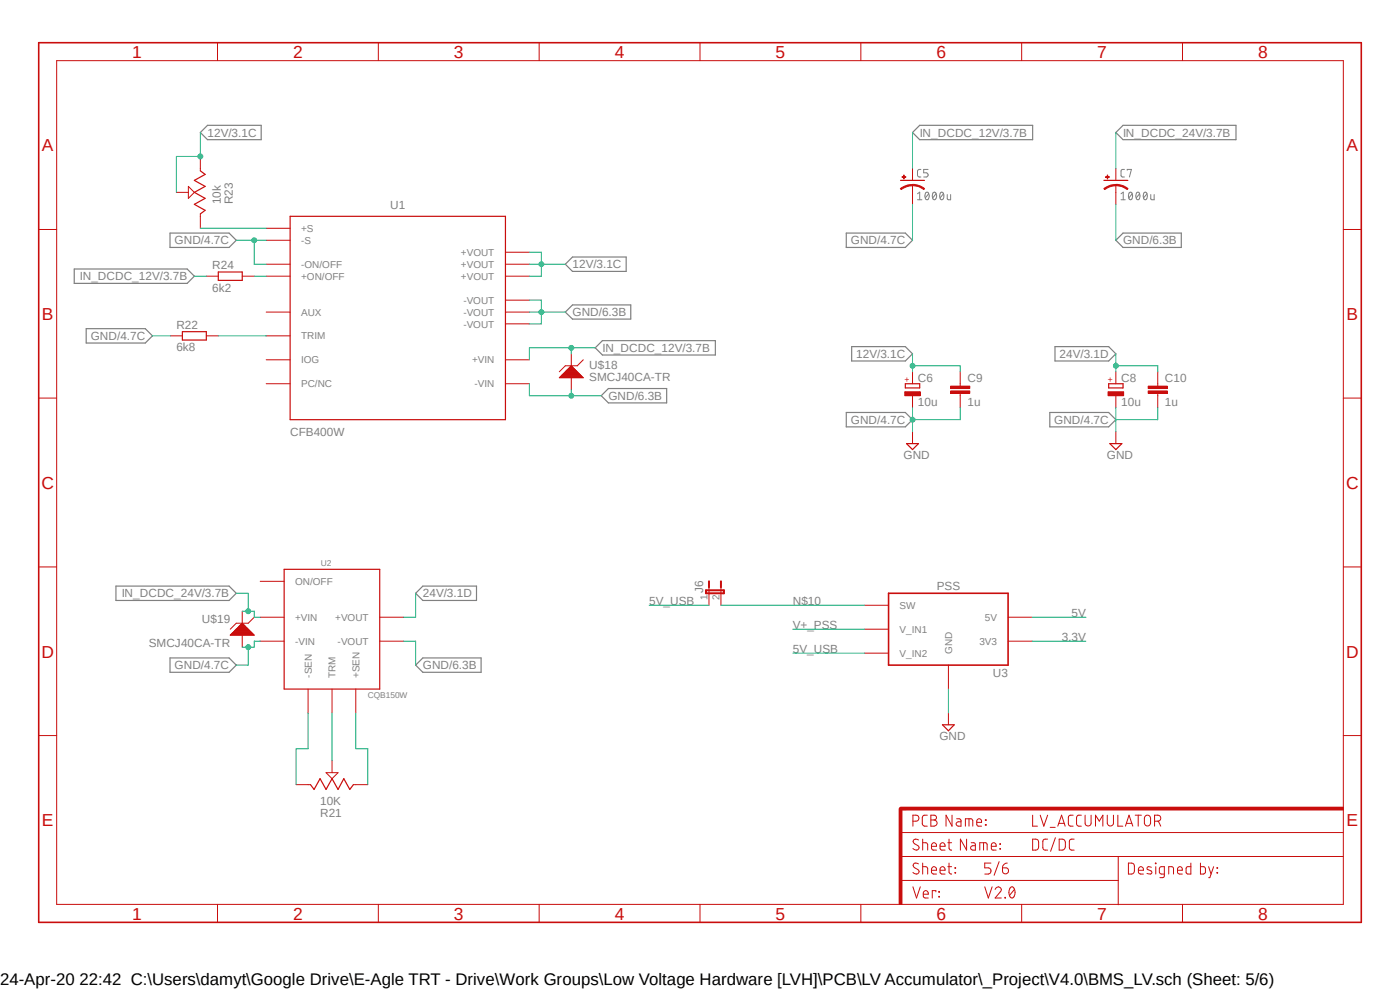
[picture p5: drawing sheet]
<svg xmlns="http://www.w3.org/2000/svg" width="297mm" height="210mm" viewBox="0 0 297 210" stroke-linecap="round" stroke-linejoin="round" font-family="sans-serif">
<path d="M7.9 8.8l281.2 187.2M289.1 8.8l-281.2 187.2" fill="none" stroke="#fff" stroke-width=".21"/>
<g fill="none" stroke="#808080" stroke-width=".21">
<path d="M195.4 35.9l-.5 .1-.3 .3 .1 1.1 .7 .1M196.9 35.9h-.9v.8h.7l.2 .3-.2 .5h-.7M238.5 35.9l-.5 .1-.2 .3 .1 1.1 .6 .1M239.1 36.1v-.2h.9l-.4 1.6M194.6 41.1l.5-.3v1.6M194.6 42.4h1M196.5 40.8h.2a.93 .93 0 0 1 0 1.6 1.02 1.02 0 0 1-.2-1.6zM197 41.1l-.7 .9M198 40.8h.2a.93 .93 0 0 1 0 1.6 1.02 1.02 0 0 1-.2-1.6zM198.6 41.1l-.7 .9M199.6 40.8h.2a.98 .98 0 0 1 0 1.6 1.02 1.02 0 0 1-.2-1.6zM200.2 41.1l-.8 .9"/>
<path d="M201 41.3v.8l.2 .3h.5v-1.1M237.8 42.4h.9M237.8 41.1l.5-.3v1.6M239.6 40.8h.3a.98 .98 0 0 1 0 1.6 1.02 1.02 0 0 1-.3-1.6zM240.2 41.1l-.7 .9M241.2 40.8h.2a.98 .98 0 0 1 0 1.6 1.02 1.02 0 0 1-.2-1.6zM241.8 41.1l-.8 .9M242.8 40.8h.2a.93 .93 0 0 1 0 1.6 1.06 1.06 0 0 1-.2-1.6zM243.3 41.1l-.7 .9M244.1 41.3v.9l.3 .2h.5v-1.1"/>
</g>
<g fill="none" stroke="#808080" stroke-width=".25">
<path d="M42.5 28.1l1.5-1.5h11.4v3h-11.4zM193.6 28.1l1.5-1.5h24v3h-24zM236.7 28.1l1.6-1.5h23.9v3h-23.9zM15.7 57.1h24l1.5 1.5-1.5 1.5h-24zM36.1 49.4h12.5l1.5 1.6-1.5 1.5h-12.5zM119.9 56l1.6-1.5h11.3v3.1h-11.3zM179.5 49.4h12.6l1.5 1.6-1.5 1.5h-12.6zM236.7 51l1.6-1.6h12.3v3.1h-12.3zM18.3 69.7h12.5l1.5 1.5-1.5 1.6h-12.5zM119.9 66.2l1.6-1.5h12.3v3h-12.3zM126.3 73.8l1.5-1.5h24v3h-24zM180.7 73.5h11.4l1.5 1.6-1.5 1.5h-11.4z"/>
<path d="M223.8 73.5h11.4l1.5 1.6-1.5 1.5h-11.4zM127.6 83.9l1.5-1.5h12.3v3.1h-12.3zM179.5 87.5h12.6l1.5 1.5-1.5 1.6h-12.6zM222.7 87.5h12.5l1.5 1.5-1.5 1.6h-12.5zM24.6 124.3h24l1.5 1.6-1.5 1.5h-24zM36.1 139.6h12.5l1.5 1.5-1.5 1.5h-12.5zM88.2 125.9l1.5-1.6h11.4v3.1h-11.4zM88.2 141.1l1.5-1.5h12.4v3h-12.4z"/>
</g>
<path d="M190.8 171.5h.5v20.4h-.5z" fill-rule="evenodd" fill="#c90d0c"/>
<path d="M190.8 171.5h.5v20.4h-.5z" fill="none" stroke="#c90d0c" stroke-width=".21"/>
<path d="M191 171.2h94v.6h-94z" fill-rule="evenodd" fill="#c90d0c"/>
<g fill="none" stroke="#c90d0c" stroke-width=".21">
<path d="M12 12.9h273v179h-273zM46.1 9.1v3.8M80.3 9.1v3.8M114.4 9.1v3.8M148.5 9.1v3.8M182.6 9.1v3.8M216.7 9.1v3.8M250.9 9.1v3.8M40 39.5l1.2 1.3-1.2 1.3zM42.5 33.2v3M193.6 39.3v1.5M8.2 48.7h3.8"/>
<path d="M37.4 40.8h2.6M42.5 45.4v3M43.8 58.6h2.5M51.4 58.6h2.5M56.5 58.6h5.1M56.5 56h5.1M56.5 51h5.1M56.5 48.4h5.1M107.2 58.6h5.1M107.2 56h5.1M107.2 53.5h5.1M285 48.7h3.8"/>
<path d="M36.2 71.2h2.5M43.8 71.2h2.5M56.5 76.3h5.1M56.5 66.2h5.1M56.5 71.2h5.1M107.2 76.3h5.1M107.2 63.7h5.1M107.2 66.2h5.1M107.2 68.7h5.1M8.2 84.5h3.8M56.5 81.4h5.1M107.2 81.4h5.1"/>
<path d="M285 84.5h3.8M8.2 120.3h3.8M55.2 136h5.1M55.2 130.9h5.1M55.2 123.3h5.1M80.6 136h5M80.6 130.9h5M285 120.3h3.8M8.2 156h3.8M65.4 146.2v5.1M70.4 146.2v5.1M75.5 146.2v5.1"/>
<path d="M201.2 151.3v2.5M285 156h3.8M62.8 166.5h3.1M69.2 163.9h2.5l-1.3 1.3zM70.4 161.4v2.5M75 166.5h3M191 171.2h94v.6h-94zM191.1 176.6h93.9M193.7 174.2h.6a.64 .64 0 0 0 .7-.6 .64 .64 0 0 0-.7-.7h-.6v2.4M194.9 178.2l-.6-.2a.5 .5 0 0 0-.5 .2 .5 .5 0 0 0 0 .6l.9 .6a.58 .58 0 0 1 .1 .8 .58 .58 0 0 1-.9 0l-.2-.2M195.7 178.8h.9l.1 .2 .1 1.3M195.7 178v2.3"/>
<path d="M196.7 172.9l-.8 .1-.2 .4v1.5l.3 .3 .7 .1M197.5 172.9h.7a.51 .51 0 0 1 .5 .5 .51 .51 0 0 1-.5 .5 .66 .66 0 0 1 .6 .7 .66 .66 0 0 1-.6 .7h-.7zM197.5 173.9h.7M197.6 179.5h1.1a.55 .55 0 0 0-.4-.7 .55 .55 0 0 0-.7 .5v.7l.2 .3h.9M199.4 179.5h1.1a.55 .55 0 0 0-.4-.7 .55 .55 0 0 0-.7 .5l.1 .8 .3 .2h.7M201.1 178.8h.8M201.3 178v2a.43 .43 0 0 0 .6 .3M202 172.9v2.4l-1.3-2.4v2.4M202.9 173.7h.8l.2 .4v1.2h-.6a.47 .47 0 0 1-.5-.5 .47 .47 0 0 1 .5-.5h.6M204.8 175.3v-1.6h1.4l.2 .4v1.2M205.1 178v2.3l-1.3-2.3v2.3M205.6 173.7v1.6"/>
<path d="M206 178.8h.8l.1 .4v1.1h-.5a.47 .47 0 0 1-.5-.4 .47 .47 0 0 1 .5-.5h.5M207.2 174.5h1a.54 .54 0 0 0-.3-.8 .54 .54 0 0 0-.7 .5v.7l.2 .3 .8 .1M208.7 178.8v1.5M209 173.9l.2 .1zM209 174.9l.2 .1zM210.3 179.5h1a.54 .54 0 0 0-.3-.7 .54 .54 0 0 0-.7 .5v.7l.2 .3h.8M212.1 179l.2 .1zM219.1 178h.6a.59 .59 0 0 1 .6 .6v1.1a.65 .65 0 0 1-.6 .6h-.6zM219.1 172.9v2.4h1M220.7 172.9l.7 2.4 .8-2.4M222.2 178l-.7 .1-.3 .4 .2 1.7 .8 .1M222.8 175.5h1.1"/>
<path d="M223.9 177.7l-1 2.9M224.4 175.3l.8-2.4 .8 2.4M224.6 174.7h1.2M224.7 178h.6a.65 .65 0 0 1 .7 .6v1.1a.73 .73 0 0 1-.7 .6h-.6zM227.7 172.9l-.8 .1-.2 .4 .1 1.7 .9 .2M227.9 178l-.8 .1-.2 .4 .1 1.7 .9 .1M229.4 172.9l-.8 .1-.2 .4 .1 1.7 .9 .2M230.2 172.9v1.7a.64 .64 0 0 0 .6 .6 .64 .64 0 0 0 .7-.6v-1.7M232.4 175.3v-2.4l.8 1.3 .8-1.3v2.4M234.9 172.9v1.7a.66 .66 0 0 0 .7 .6 .66 .66 0 0 0 .6-.6v-1.7M237.2 172.9v2.4h1M238.8 175.3l.7-2.4 .8 2.4"/>
<path d="M239 174.7h1.1M240.8 172.9h1.3M241.5 172.9v2.4M243 173.1a.65 .65 0 0 1 .7-.1 .65 .65 0 0 1 .4 .6v1a.66 .66 0 0 1-.7 .6 .66 .66 0 0 1-.6-.6v-1zM244.9 174.2h.7a.64 .64 0 0 0 .7-.6 .64 .64 0 0 0-.7-.7h-.7v2.4M245.7 174.2l.6 1.1M46.1 191.9v3.8M80.3 191.9v3.8M114.4 191.9v3.8M148.5 191.9v3.8M182.6 191.9v3.8M191.1 186.8h46.1"/>
<path d="M191.1 181.7h93.9M193.7 188.1l.7 2.4 .8-2.4M194.9 183.3l-.3-.2a.54 .54 0 0 0-.8 .2 .54 .54 0 0 0 .2 .8l.7 .3a.58 .58 0 0 1 .1 .9 .58 .58 0 0 1-.9 0l-.2-.2M195.7 183.9h.9l.1 .2 .1 1.3M195.7 183.1v2.3M195.9 189.7h1a.55 .55 0 0 0-.3-.8 .55 .55 0 0 0-.7 .5v.9l.4 .2h.6M197.6 184.6h1.1a.55 .55 0 0 0-.4-.7 .55 .55 0 0 0-.7 .5l.1 .8 .3 .2h.7M198.5 189.2v-.3h-.7v1.6M199.2 189.1l.1 .2zM199.2 190.2l.1 .1zM199.4 184.6h1.1a.55 .55 0 0 0-.4-.7 .55 .55 0 0 0-.7 .5l.1 .8 .3 .2h.7M201.1 183.9h.8"/>
<path d="M201.3 183.1v1.9l.2 .3 .4 .1M202.6 184.1l.1 .1zM202.6 185.1l.1 .1zM207.9 180.3v-1.5h1.4l.1 .4v1.1M208.9 188.1l.8 2.4 .8-2.4M210.2 183.1h-1.3v1h.8a.66 .66 0 0 1 .5 .7 .66 .66 0 0 1-.5 .6h-.8M211.1 188.7a.63 .63 0 0 1 .9-.5 .63 .63 0 0 1 .2 1l-1.1 1.3h1.3M212 182.8l-1.1 2.9M212.1 180l.2 .1zM212.7 184.1h.7a.65 .65 0 0 1 .6 .7 .65 .65 0 0 1-.7 .6 .65 .65 0 0 1-.6-.7zM213.2 190.4l.1 .1zM213.7 183.1a1.01 1.01 0 0 0-1 1"/>
<path d="M214.3 188.3a.46 .46 0 0 1 .8 .2 1.46 1.46 0 0 1-.4 2 1.46 1.46 0 0 1-.4-2.2zM215.2 188.7l-1 1.2M216.7 191.9v3.8M237.2 181.7v10.2M239.4 183.1h.6a.59 .59 0 0 1 .7 .6v1a.65 .65 0 0 1-.7 .7h-.6zM241.5 184.6h1.1a.55 .55 0 0 0-.4-.7 .55 .55 0 0 0-.7 .5l.1 .8 .3 .2h.7M244.3 184a.55 .55 0 0 0-1 .2l.1 .2 .8 .3 .1 .5a.71 .71 0 0 1-1 .1M245.1 183.1l.1 .1zM245.2 183.9v1.5M247 185.4h-.6l-.4-.2v-1l.2-.3h.8v1.9l-.2 .3-.7 .1M247.9 185.4v-1.5h.7l.3 .2 .1 1.3M249.8 184.6h1a.54 .54 0 0 0-.3-.7 .54 .54 0 0 0-.7 .5l.1 .8 .3 .2h.6"/>
<path d="M250.9 191.9v3.8M252.6 183.1v2.3l-.8-.1-.2-.3 .1-.9 .1-.2h.8M254.7 183.1v2.3l.8-.1 .2-.3v-.9l-.2-.2h-.8M256.4 183.9l.5 1.5M257.5 183.9l-.8 2.3h-.3M258.2 185.1l.1 .1zM258.2 184.1l.1 .1z"/>
</g>
<path d="M192.3 171.5h-1.2v1.3" fill="none" stroke="#c90d0c" stroke-width=".64"/>
<path d="M8.2 9.1h280.6v186.6h-280.6z" fill="none" stroke="#c90d0c" stroke-width=".34"/>
<path d="M42.5 36.2l1 .8-2.3 1.3 2.3 1.2-2.3 1.3 2.3 1.3-2.3 1.2 2.3 1.3-1 .8M191.1 38.3h5M46.3 57.7h5.1v1.8h-5.1zM61.6 45.9h45.6v43.1h-45.6zM38.7 70.4h5.1v1.7h-5.1zM60.3 120.8h20.3v25.4h-20.3zM199.9 153.8h2.5l-1.2 1.2zM65.9 166.5l.7 1 1.3-2.3 1.3 2.3 1.2-2.3 1.3 2.3 1.2-2.3 1.3 2.3 .8-1" fill="none" stroke="#c90d0c" stroke-width=".25"/>
<path d="M193.6 39.1a4 4 0 0 1 2.5 .9l-.1 .2a3.8 3.8 0 0 0-2.4-.8z" fill-rule="evenodd" fill="#c90d0c"/>
<path d="M193.6 39.1a4 4 0 0 1 2.5 .9l-.1 .2a3.8 3.8 0 0 0-2.4-.8z" fill="none" stroke="#c90d0c" stroke-width=".21"/>
<path d="M191 40l.3-.2a3.7 3.7 0 0 1 2.3-.6v.2a4.1 4.1 0 0 0-2.4 .8z" fill-rule="evenodd" fill="#c90d0c"/>
<path d="M191 40l.3-.2a3.7 3.7 0 0 1 2.3-.6v.2a4.1 4.1 0 0 0-2.4 .8z" fill="none" stroke="#c90d0c" stroke-width=".21"/>
<path d="M191.3 37.5l.9 .1z" fill-rule="evenodd" fill="#c90d0c"/>
<path d="M191.3 37.5l.9 .1z" fill="none" stroke="#c90d0c" stroke-width=".21"/>
<path d="M191.7 37.1l.1 .9z" fill-rule="evenodd" fill="#c90d0c"/>
<path d="M191.7 37.1l.1 .9zM193.6 35.7v2.6M236.7 39.3v1.5M193.6 40.8v2.5" fill="none" stroke="#c90d0c" stroke-width=".21"/>
<path d="M234.2 38.3h5.1" fill="none" stroke="#c90d0c" stroke-width=".25"/>
<path d="M236.7 39.1a4 4 0 0 1 2.6 .9l-.2 .2a3.8 3.8 0 0 0-2.4-.8z" fill-rule="evenodd" fill="#c90d0c"/>
<path d="M236.7 39.1a4 4 0 0 1 2.6 .9l-.2 .2a3.8 3.8 0 0 0-2.4-.8z" fill="none" stroke="#c90d0c" stroke-width=".21"/>
<path d="M234.2 40l.3-.2a3.5 3.5 0 0 1 2.2-.6v.2a3.9 3.9 0 0 0-2.3 .8z" fill-rule="evenodd" fill="#c90d0c"/>
<path d="M234.2 40l.3-.2a3.5 3.5 0 0 1 2.2-.6v.2a3.9 3.9 0 0 0-2.3 .8z" fill="none" stroke="#c90d0c" stroke-width=".21"/>
<path d="M234.5 37.5l.9 .1z" fill-rule="evenodd" fill="#c90d0c"/>
<path d="M234.5 37.5l.9 .1z" fill="none" stroke="#c90d0c" stroke-width=".21"/>
<path d="M234.9 37.1l.1 .9z" fill-rule="evenodd" fill="#c90d0c"/>
<path d="M234.9 37.1l.1 .9zM236.7 35.7v2.6M236.7 40.8v2.5" fill="none" stroke="#c90d0c" stroke-width=".21"/>
<path d="M192.1 81.4h3v.9h-3z" fill="none" stroke="#c90d0c" stroke-width=".25"/>
<path d="M191.9 83.1h3.3v.8h-3.3z" fill-rule="evenodd" fill="#c90d0c"/>
<path d="M193.6 78.9v2.5M191.9 83.1h3.3v.8h-3.3zM193.6 83.9v2.6" fill="none" stroke="#c90d0c" stroke-width=".21"/>
<path d="M235.2 81.4h3.1v.9h-3.1z" fill="none" stroke="#c90d0c" stroke-width=".25"/>
<path d="M235.1 83.1h3.3v.8h-3.3z" fill-rule="evenodd" fill="#c90d0c"/>
<path d="M236.7 78.9v2.5M193.6 91.6v2.5M203.7 81.4v.5M203.7 83.4v.5M235.1 83.1h3.3v.8h-3.3zM236.7 83.9v2.6M236.7 91.6v2.5" fill="none" stroke="#c90d0c" stroke-width=".21"/>
<path d="M192.3 94.1h2.6l-1.3 1.3zM235.5 94.1h2.5l-1.3 1.3z" fill="none" stroke="#c90d0c" stroke-width=".25"/>
<path d="M201.7 82.9h4v.5h-4z" fill-rule="evenodd" fill="#c90d0c"/>
<path d="M201.7 82.9h4v.5h-4z" fill="none" stroke="#c90d0c" stroke-width=".21"/>
<path d="M201.7 81.9h4v.5h-4z" fill-rule="evenodd" fill="#c90d0c"/>
<path d="M203.7 78.9v2.5M201.7 81.9h4v.5h-4zM203.7 83.9v2.6M245.6 81.4v.5M245.6 83.4v.5" fill="none" stroke="#c90d0c" stroke-width=".21"/>
<path d="M243.6 82.9h4v.5h-4z" fill-rule="evenodd" fill="#c90d0c"/>
<path d="M243.6 82.9h4v.5h-4z" fill="none" stroke="#c90d0c" stroke-width=".21"/>
<path d="M243.6 81.9h4v.5h-4z" fill-rule="evenodd" fill="#c90d0c"/>
<g fill="none" stroke="#c90d0c" stroke-width=".21">
<path d="M118.9 79.9h4.6M119 79.8h4.4M119.1 79.7h4.2M119.2 79.6h4M119.3 79.5h3.8M119.4 79.4h3.6M119.5 79.3h3.4M119.6 79.2h3.2M119.7 79.1h3M119.8 79h2.8M119.9 79h2.6M120 78.8h2.4"/>
<path d="M120.1 78.7h2.2M120.2 78.6h2M120.3 78.5h1.8M120.4 78.4h1.6M120.5 78.3h1.4M120.6 78.2h1.2M120.7 78.1h1M120.8 78.1h.8M120.9 77.9h.6M121 77.8h.4M121.1 77.7h.2M121.2 77.6l2.5 2.5h-5z"/>
<path d="M121.2 75.1v2.5M123.7 76.3l-1.2 1.3h-2.6l-1.2 1.3M245.6 78.9v2.5M118.7 80.1h5M118.8 80h4.8M121.2 80.1v2.6M243.6 81.9h4v.5h-4zM245.6 83.9v2.6M48.9 134.7h5M48.9 134.6h4.9M49 134.5h4.7M49.1 134.5h4.5"/>
<path d="M49.2 134.4h4.4M49.3 134.3h4.2M49.4 134.2h4M49.5 134.1h3.8M49.6 134h3.6M49.7 133.9h3.4M49.7 133.8h3.3M49.8 133.7h3.1M49.9 133.6h2.9M50 133.6h2.7M50.1 133.5h2.6M50.2 133.4h2.4"/>
<path d="M50.3 133.3h2.2M50.4 133.2h2M50.5 133.1h1.8M50.5 133.1h1.7M50.6 132.9h1.5M50.7 132.8h1.3M50.8 132.8h1.1M50.9 132.7h1M51 132.6h.8M51.1 132.5h.6M51.2 132.4h.4M51.3 132.3h.2"/>
<path d="M51.4 132.2h.1M51.4 132.2l2.5 2.5h-5zM51.4 129.7v2.5M51.4 134.7v2.6M53.9 130.9l-1.2 1.3h-2.6l-1.2 1.3M150.4 124.6v3.8M153 124.6v3.8M183.4 133.5h5.1M183.4 138.6h5.1M183.4 128.4h5.1M213.9 130.9h5M213.9 136h5"/>
<path d="M201.2 141.1v5.1"/>
</g>
<path d="M188.5 125.9h25.4v15.2h-25.4z" fill="none" stroke="#c90d0c" stroke-width=".34"/>
<path d="M149.8 125.2h3.8v.7h-3.8zM150.4 123.3v1.3M153 123.3v1.3" fill="none" stroke="#c90d0c" stroke-width=".42"/>
<path d="M193.6 43.3v7.7M236.7 43.3v7.7M112.3 63.7h2.6v5h-2.6M112.3 66.2h2.6M201.2 146.2v5.1" fill="none" stroke="#0dab76" stroke-width=".21"/>
<circle cx="114.8" cy="66.2" r=".51" fill="#0dab76"/>
<g fill="none" stroke="#0dab76" stroke-width=".21">
<path d="M114.9 66.2h5M112.3 81.4v2.5h15.3M121.2 82.7v1.2"/>
<circle cx="114.8" cy="66.2" r=".51"/>
</g>
<circle cx="121.2" cy="83.9" r=".51" fill="#0dab76"/>
<g fill="none" stroke="#0dab76" stroke-width=".21">
<path d="M52.7 137.3v3.8h-2.6M55.2 136h-1.3v1.3h-2.5M85.6 136h2.6v5.1"/>
<circle cx="121.2" cy="83.9" r=".51"/>
</g>
<circle cx="52.7" cy="137.3" r=".51" fill="#0dab76"/>
<g fill="none" stroke="#0dab76" stroke-width=".21">
<path d="M50.1 51h6.4M53.9 51v5h2.6M32.3 71.2h3.9"/>
<circle cx="52.7" cy="137.3" r=".51"/>
</g>
<circle cx="53.9" cy="51" r=".51" fill="#0dab76"/>
<g fill="none" stroke="#0dab76" stroke-width=".21">
<path d="M193.6 86.5v5.1M203.7 86.5v2.5h-10.1"/>
<circle cx="53.9" cy="51" r=".51"/>
</g>
<circle cx="193.6" cy="89" r=".51" fill="#0dab76"/>
<g fill="none" stroke="#0dab76" stroke-width=".21">
<path d="M112.3 56h7.6M112.3 53.5h2.6v2.5M236.7 86.5v5.1M245.6 86.5v2.5h-8.9"/>
<circle cx="193.6" cy="89" r=".51"/>
</g>
<circle cx="114.8" cy="56" r=".51" fill="#0dab76"/>
<g fill="none" stroke="#0dab76" stroke-width=".21">
<path d="M42.5 33.2h-5.1v7.6M114.9 56v2.6h-2.6"/>
<circle cx="114.8" cy="56" r=".51"/>
</g>
<circle cx="42.5" cy="33.2" r=".51" fill="#0dab76"/>
<g fill="none" stroke="#0dab76" stroke-width=".21">
<path d="M42.5 28.1v5.1M193.6 75.1v3.8M193.6 77.6h10.1v1.3"/>
<circle cx="42.5" cy="33.2" r=".51"/>
</g>
<circle cx="193.6" cy="77.6" r=".51" fill="#0dab76"/>
<g fill="none" stroke="#0dab76" stroke-width=".21">
<path d="M236.7 75.1v3.8M236.7 77.6h8.9v1.3M88.2 125.9v5h-2.6M65.4 151.3v7.5h-2.6v7.7M70.4 151.3v10.1M75.5 151.3v7.5h2.5v7.7"/>
<circle cx="193.6" cy="77.6" r=".51"/>
</g>
<circle cx="236.7" cy="77.6" r=".51" fill="#0dab76"/>
<g fill="none" stroke="#0dab76" stroke-width=".21">
<path d="M42.5 48.4h14M53.9 58.6h2.6M46.3 71.2h10.2M50.1 125.9h2.6v3.8M51.4 129.7h2.5v1.2h1.3"/>
<circle cx="236.7" cy="77.6" r=".51"/>
</g>
<circle cx="52.7" cy="129.7" r=".51" fill="#0dab76"/>
<g fill="none" stroke="#0dab76" stroke-width=".21">
<path d="M236.7 28.1v7.6M121.2 73.8v1.3M126.3 73.8h-14v2.5"/>
<circle cx="52.7" cy="129.7" r=".51"/>
</g>
<circle cx="121.2" cy="73.8" r=".51" fill="#0dab76"/>
<g fill="none" stroke="#0dab76" stroke-width=".21">
<path d="M193.6 28.1v7.6M41.2 58.6h2.6M137.7 128.4h12.7M153 128.4h30.4M168.2 133.5h15.2M168.2 138.6h15.2M218.9 130.9h11.5M218.9 136h11.5"/>
<circle cx="121.2" cy="73.8" r=".51"/>
</g>
<g font-size="3.7" fill="#c90d0c">
<text x="28.1" y="12.3">1</text>
<text x="62.2" y="12.3">2</text>
<text x="96.3" y="12.3">3</text>
<text x="130.4" y="12.3">4</text>
<text x="164.5" y="12.3">5</text>
<text x="198.7" y="12.3">6</text>
<text x="232.8" y="12.3">7</text>
<text x="266.9" y="12.3">8</text>
<text x="8.9" y="32.1">A</text>
<text x="285.7" y="32.1">A</text>
<text x="8.9" y="67.9">B</text>
<text x="285.7" y="67.9">B</text>
<text x="8.8" y="103.7">C</text>
<text x="285.6" y="103.7">C</text>
<text x="8.8" y="139.5">D</text>
<text x="285.6" y="139.5">D</text>
<text x="8.9" y="175.3">E</text>
<text x="285.7" y="175.3">E</text>
<text x="28.1" y="195.1">1</text>
<text x="62.2" y="195.1">2</text>
<text x="96.3" y="195.1">3</text>
<text x="130.4" y="195.1">4</text>
<text x="164.5" y="195.1">5</text>
<text x="198.7" y="195.1">6</text>
<text x="232.8" y="195.1">7</text>
<text x="266.9" y="195.1">8</text>
</g>
<text font-size="3.6" x="0" y="208.9">24-Apr-20 22:42 C:\Users\damyt\Google Drive\E-Agle TRT - Drive\Work Groups\Low Voltage Hardware [LVH]\PCB\LV Accumulator\_Project\V4.0\BMS_LV.sch (Sheet: 5/6)</text>
<g font-size="2.5" fill="#808080">
<text x="44" y="29">12V/3.1C</text>
<text x="195.1" y="29">IN_DCDC_12V/3.7B</text>
<text x="238.3" y="29">IN_DCDC_24V/3.7B</text>
<text x="46.8" y="43.4" transform="rotate(-90 46.8 43.4)">10k</text>
<text x="49.4" y="43.4" transform="rotate(-90 49.4 43.4)">R23</text>
<text x="82.8" y="44.2">U1</text>
<text x="37" y="51.9">GND/4.7C</text>
<text x="180.5" y="51.9">GND/4.7C</text>
<text x="238.3" y="51.9">GND/6.3B</text>
<text x="16.9" y="59.5">IN_DCDC_12V/3.7B</text>
<text x="45" y="57.1">R24</text>
<text x="121.5" y="56.9">12V/3.1C</text>
<text x="45" y="61.9">6k2</text>
<text x="37.4" y="69.8">R22</text>
<text x="121.5" y="67.1">GND/6.3B</text>
<text x="19.3" y="72.1">GND/4.7C</text>
<text x="37.4" y="74.6">6k8</text>
<text x="127.8" y="74.7">IN_DCDC_12V/3.7B</text>
<text x="181.7" y="75.9">12V/3.1C</text>
<text x="224.8" y="75.9">24V/3.1D</text>
<text x="125" y="80.8">SMCJ40CA-TR</text>
<text x="125" y="78.2">U$18</text>
<text x="194.7" y="80.9">C6</text>
<text x="205.3" y="81">C9</text>
<text x="237.9" y="80.9">C8</text>
<text x="247.1" y="81">C10</text>
<text x="129.1" y="84.8">GND/6.3B</text>
<text x="180.5" y="89.9">GND/4.7C</text>
<text x="194.7" y="86">10u</text>
<text x="205.3" y="86.1">1u</text>
<text x="223.7" y="89.9">GND/4.7C</text>
<text x="237.9" y="86">10u</text>
<text x="247.1" y="86.1">1u</text>
<text x="61.6" y="92.5">CFB400W</text>
<text x="191.7" y="97.3">GND</text>
<text x="234.8" y="97.3">GND</text>
<text x="149.1" y="125.9" transform="rotate(-90 149.1 125.9)">J6</text>
<text x="198.8" y="125.1">PSS</text>
<text x="25.8" y="126.7">IN_DCDC_24V/3.7B</text>
<text x="89.7" y="126.7">24V/3.1D</text>
<text x="137.7" y="128.4">5V_USB</text>
<text x="168.2" y="128.4">N$10</text>
<text x="227.3" y="130.9">5V</text>
<text x="31.6" y="137.2">SMCJ40CA-TR</text>
<text x="42.8" y="132.1">U$19</text>
<text x="168.2" y="133.5">V+_PSS</text>
<text x="225.3" y="136">3.3V</text>
<text x="37" y="142">GND/4.7C</text>
<text x="89.7" y="142">GND/6.3B</text>
<text x="168.2" y="138.6">5V_USB</text>
<text x="210.7" y="143.6">U3</text>
<text x="199.3" y="156.9">GND</text>
<text x="67.9" y="170.8">10K</text>
<text x="67.9" y="173.3">R21</text>
</g>
<g font-size="2.1" fill="#808080">
<text x="63.9" y="51.7">-S</text>
<text x="63.9" y="49.2">+S</text>
<text x="63.9" y="59.4">+ON/OFF</text>
<text x="63.9" y="56.8">-ON/OFF</text>
<text x="97.8" y="59.4">+VOUT</text>
<text x="97.8" y="56.8">+VOUT</text>
<text x="97.8" y="54.3">+VOUT</text>
<text x="98.3" y="64.4">-VOUT</text>
<text x="63.9" y="67">AUX</text>
<text x="98.3" y="67">-VOUT</text>
<text x="98.3" y="69.5">-VOUT</text>
<text x="63.9" y="77.1">IOG</text>
<text x="63.9" y="72">TRIM</text>
<text x="100.2" y="77.1">+VIN</text>
<text x="63.9" y="82.2">PC/NC</text>
<text x="100.7" y="82.2">-VIN</text>
<text x="62.6" y="124.1">ON/OFF</text>
<text x="62.6" y="131.7">+VIN</text>
<text x="71.1" y="131.7">+VOUT</text>
<text x="150.1" y="127.4" transform="rotate(-90 150.1 127.4)">1</text>
<text x="152.6" y="127.4" transform="rotate(-90 152.6 127.4)">2</text>
<text x="190.8" y="129.2">SW</text>
<text x="209" y="131.7">5V</text>
<text x="62.6" y="136.8">-VIN</text>
<text x="71.6" y="136.8">-VOUT</text>
<text x="190.8" y="134.2">V_IN1</text>
<text x="207.8" y="136.8">3V3</text>
<text x="66.1" y="143.8" transform="rotate(-90 66.1 143.8)">-SEN</text>
<text x="71.2" y="143.8" transform="rotate(-90 71.2 143.8)">TRM</text>
<text x="76.3" y="143.8" transform="rotate(-90 76.3 143.8)">+SEN</text>
<text x="190.8" y="139.3">V_IN2</text>
<text x="202" y="138.7" transform="rotate(-90 202 138.7)">GND</text>
</g>
<g font-size="1.8" fill="#c90d0c">
<text x="193" y="81" transform="rotate(-90 193 81)">+</text>
<text x="236.1" y="81" transform="rotate(-90 236.1 81)">+</text>
</g>
<g font-size="1.8" fill="#808080">
<text x="68.1" y="120.1">U2</text>
<text x="78" y="148.1">CQB150W</text>
</g>
</svg>
